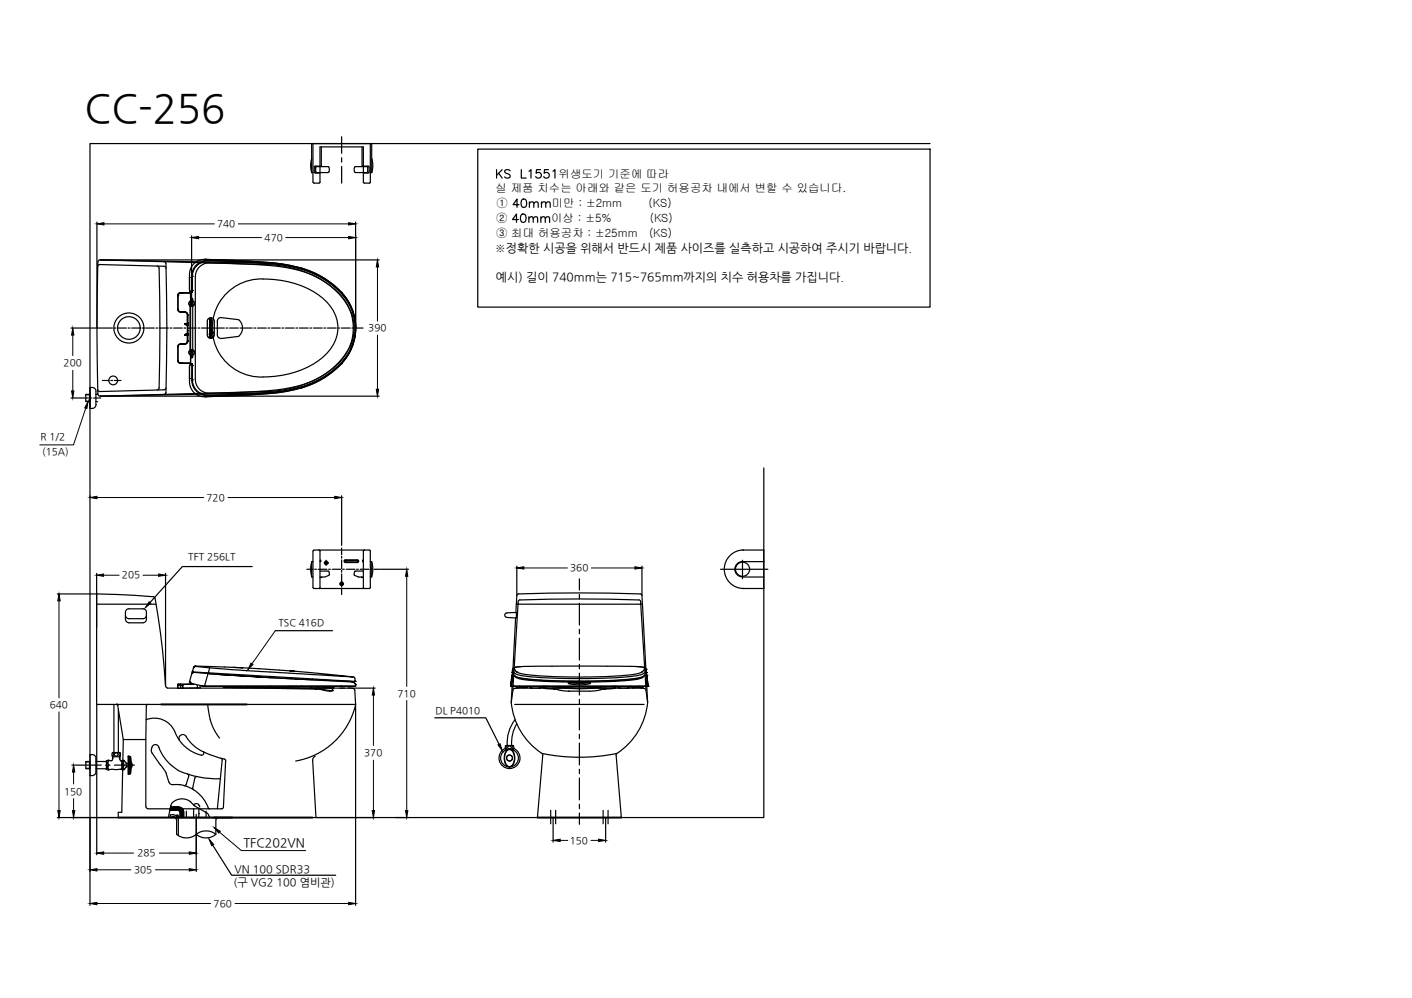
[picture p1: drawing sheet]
<svg xmlns="http://www.w3.org/2000/svg" width="297mm" height="210mm" viewBox="0 0 297 210" stroke-linecap="round" stroke-linejoin="round" font-family="sans-serif">
<!-- layer: 3 -->
<path d="M41.8 171.1h.1M41.8 169.5h.1M46.2 175l4.6 3.9h13.5" fill="none" stroke="#000" stroke-width=".21"/>
<path d="M24.6 148.1l.2 .2M33.9 148.2h18M24.9 172h40.9M113.1 172h17.6" fill="none" stroke="#000" stroke-width=".4"/>
<!-- layer: 3 -->
<g fill="none" stroke="#000" stroke-width=".25">
<path d="M100.5 31.4h95.2v33.2h-95.2zM20.6 55.1a506.1 506.1 0 0 0 0 27.8M20.6 55.1l.1-.3 .3-.1 34.2 .6a22.8 22.8 0 0 1 16.6 6.4 10.4 10.4 0 0 1-1 15.6 23.3 23.3 0 0 1-15.6 5.3l-34.2 .7-.3-.1-.1-.3M20.9 55.6l13.6 .4 .4 .2v.2M21 55.6l-.3 .1-.1 .3M33.1 55.9l.4 .5M33.5 56.4a465.3 465.3 0 0 1 0 25.1M34.6 55l.3 .4a431.1 431.1 0 0 1 0 27.3l-.3 .2M20.6 82l.1 .2 .3 .1M33.5 81.5l-.4 .5M34.9 81.5v.3l-.4 .2-13.6 .4M20.3 127.1h12.5"/>
<path d="M32.3 125.5l-7.9-.5-4-.1-.1 23.2M32.3 125.5l.3 .4a188.9 188.9 0 0 1 2.3 18.6l.4 .2M108.5 130l-.9 17.7M108.6 127.1l-.1 1.7M108.6 127l.1 .1M108.7 127.1h26.4M108.7 127.1h-.1M108.7 125.3l-.1 1.7M109 127.1l-1.1 17.8M109 127v.1M109.1 124.9a369.5 369.5 0 0 1 25.8 0l.1 .3M109.1 124.9l-.4 .3"/>
<path d="M134.4 126.2a353.8 353.8 0 0 0-25.2 0l-.2 .8M134.4 126.2l.4 .3M134.8 126.5v.5M134.8 127v.1M134.8 127.1l1.1 17.8M135.1 125.3v1.7M135.1 127.1h.1M135.2 127l-.1 .1M135.2 127.1l1 20.6-.3-2.5-.4-.4-25.4-.1-1.8 .1-.3 .2-.4 2.7M25.9 155.5l-.3 15.4h-.7v1.1M30.7 155.5v14.2M30.7 151.4a4.8 4.8 0 0 1 6.4 3.3 7.7 7.7 0 0 0 5.4 4.1l.4-.3-.1-.4"/>
<path d="M31.1 148.1l-.3 .4-.1 7h-4.8l-1.1-7.2M35.2 144.7l38.8 .1a.55 .55 0 0 1 .6 .4l.2 3-54.5-.1M37.7 155.7a.81 .81 0 0 1 .4-1.1 .81 .81 0 0 1 1.1 .3l.8 1.2 1 1 1.8 1M42.8 158.1l2.5 1 1.9 .5M43.7 148.1v.6a11.9 11.9 0 0 0 2.5 6.6M46.7 159.9l-1 10.2M66.3 159a.92 .92 0 0 0-.5 .9l.7 12.1M74.8 148.1a15.7 15.7 0 0 1-12.6 12M91.5 151h10.7l2.8 5.5M107.5 147.7a14.4 14.4 0 0 0 6.5 10.8M108.3 148.2h27.2M114 158.5l.2 .3"/>
<path d="M114 158.5a38.9 38.9 0 0 0 15.8 0M114.2 158.8l-1.1 13.2M129.6 158.8l1.1 13.2M129.8 158.5l-.2 .3M136.2 147.7a14.4 14.4 0 0 1-6.4 10.8M30.7 169.7l.2 .3 .2 .1M31.1 170.1h15.5M33.7 160.8l-1.7-2.4a1.09 1.09 0 0 1-.1-1.2 1.09 1.09 0 0 1 1.1-.5 1.51 1.51 0 0 1 .7 1.2l1 1.7 1.4 1.4M33.7 160.8l1.3 1.7M34.9 162.6l.6 1.9M35.6 164.5l.1 .2a2.05 2.05 0 0 0 1.8 .3h.4M36.2 161.1a11.9 11.9 0 0 0 6.5 2.5l3.7 .2"/>
<path d="M37.9 165a7.6 7.6 0 0 1 6 5.1h.1M39.2 170.6v1.2M40.7 170.1v1.9M41.8 170.1v1.9M43.4 170.6v1.2M44.7 177.7l4 6.4h21.9M47.5 160l-.5 9.8"/>
<circle cx="27.1" cy="69" r="2.38"/>
<circle cx="40.3" cy="74.1" r=".58"/>
<circle cx="40.3" cy="63.8" r=".58"/>
</g>
<g fill="none" stroke="#000" stroke-width=".25">
<path d="M71.9 28.8v3.5M71.9 33.2v.9M71.9 35v3.5M121.9 121.7v2.4M121.9 125v1M121.9 126.9v4.6M121.9 132.4v.9M121.9 134.2v4.6M121.9 139.7v1M121.9 141.6v4.6M121.9 147.1v.9M121.9 148.9v4.6"/>
<path d="M121.9 154.4v1M121.9 156.3v4.6M17.1 160.9h4.2M22.2 160.9h.9M24.1 160.9h4.2M121.9 161.8v.9M121.9 163.6v4.6M121.9 169.2v.9M121.9 171v2.4"/>
</g>
<!-- layer: 0 -->
<g fill="none" stroke="#000" stroke-width=".25">
<path d="M20.4 46.7v22.2M21 54.7l34.2 .9a22.3 22.3 0 0 1 16.1 6.2 9.8 9.8 0 0 1 3 9.2 13 13 0 0 1-4.1 6.3 23 23 0 0 1-15 5.1l-34.2 .9M21.2 54.7h58.6M39.9 58.4h.1M40.3 49.6v14.1M40.5 58.1a3.3 3.3 0 0 1 3.3-3.2 107.9 107.9 0 0 1 17.4 1.2 17.8 17.8 0 0 1 12.1 7.6 10.9 10.9 0 0 1-3.4 14.4 21.7 21.7 0 0 1-11.8 4.3 152.4 152.4 0 0 1-15.1 .6 3.3 3.3 0 0 1-2.5-3.1M40.5 58.1v3zM40.5 58.1h.1M41.8 56.3a3.1 3.1 0 0 1 2.3-1l10.5 .4a40.1 40.1 0 0 1 10.5 1.9 14.9 14.9 0 0 1 8.5 7.7 10.5 10.5 0 0 1-3.7 12.3 23.8 23.8 0 0 1-13.9 4.6l-11.9 .5a2.93 2.93 0 0 1-3-2.9v-21.6l.2-1.1zM42.1 55.3l-.9 .7M43 54.6a3.3 3.3 0 0 0-3.1 3.8M43 54.6h.3h-.3"/>
<path d="M43 54.6h.1M43.3 54.6l13.6 .6M43.3 54.6h.1M56.9 55.2h.1M56.9 55.2a33.5 33.5 0 0 1 6.5 1.2M63.4 56.4h.1M63.4 56.4a18.7 18.7 0 0 1 8.4 5.1M74.8 46.7v22.2M14.9 69h7M37.4 75.8h.1M37.4 75.8l.3 .5 .3 .1M37.4 72.9h.1"/>
<path d="M37.4 65.1l.2 .4 .4 .2M37.4 65.1h.1M37.4 62.2h.1M37.4 62.2v2.9M37.4 72.9v2.9M37.4 75.8l.1 .3 .5 .3M37.4 65v.1M37.4 75.8a.58 .58 0 0 0 .6 .6M37.4 65.1l.1 .3 .5 .2M37.5 75.8l.1 .4 .4 .1M37.5 65l.1 .4 .4 .2M37.5 62.2v2.9"/>
<path d="M37.5 72.9v2.9M38 76.4h.1M38 76.3v.1M38 72.3l-.4 .2-.2 .4M38 72.3h.8h-.8M38 72.3h.1M38 72.3v.1M38 65.7h.8h-.8M38 65.6h.8a.69 .69 0 0 1 .7 .6M38 65.6v.1M38 65.7h.1M38 61.6l-.5 .2-.1 .4"/>
<path d="M38 61.6h.1M38 61.6v.1M38 76.4h2.1M38 76.3h2.1M38 72.4h.8M38 61.6h2.1M38 61.7h2.1M38 61.6a.58 .58 0 0 0-.6 .5M38 72.4l-.3 .1-.2 .4M38 61.7h-.3l-.2 .5M38 72.3l-.5 .3-.1 .3M38.2 76.4h.2"/>
<path d="M38.3 76.4h.1M38.4 61.6h-.1M38.4 76.4h.1M38.4 61.6h.1M38.4 61.6h-.2M38.8 72.3h.1M38.8 65.7a.58 .58 0 0 1 .6 .5M38.8 65.7h.1M38.8 65.6v.1M38.9 65.7l.5 .3M39 68.2h.1M39 70.5h.1"/>
<path d="M39 70.4h.1M39 68.1h.1M39 68.2l.3 .2M39 68.2l.5 .2M39 70.5h.3h-.3M39 68v.2M39 68h.3M39 68v.1M39.3 70.2h.1M39.3 68.4h.1M39.3 68h.1M39.3 70.2l-.3 .2"/>
<path d="M39.3 65.9l.1 .3M39.3 70.5h.1M39.3 68.1h-.3h.3M39.3 68.1h.1M39.3 68l.1 .1M39.4 70.5h-.1M39.4 70.5h.1M39.4 70.4h.1M39.4 68.2h.1M39.4 68.1h.1M39.4 68h.1M39.4 68v.1"/>
<path d="M39.4 68.1v.1M39.4 70.4v.1M39.4 70.5h-.4M39.4 70.2h-.1M39.4 70.2h.1M39.4 68.4h.1M39.4 69.8v1.9v-1.5M39.4 71.8h.1M39.4 71.8v.2M39.4 71.7l-.1 .5-.5 .1M39.4 71.7h.1M39.4 70.1h.1"/>
<path d="M39.4 69.5h.1M39.4 69.5v.6M39.4 66.2v2.1M39.4 68.6v.8M39.4 68.5h.1M39.4 68.4v.1M39.4 67.9h.1M39.4 66.2h.1M39.4 67.8v2.4M39.4 70.4v1.4M39.4 71.7l-.1 .4M39.4 71.7l-.1 .4-.4 .2"/>
<path d="M39.4 70.2l-.4 .2M39.5 70.3h-.1M39.5 70.2l-.5 .2M39.5 70.4h-.1M39.5 71.7a.56 .56 0 0 1-.7 .6M39.5 66.2v5.5M39.9 77.3v2.8a3.3 3.3 0 0 0 1.5 2.9M39.9 79.6h.1M39.9 77.3h.1M39.9 60.7v-2.3v2.3M39.9 60.7h.1M40 64.2v9.6"/>
<path d="M40 64.1l.1-.1v.2zM40.1 61.3l.1 .2M40.1 73.8v-9.6v9.6M40.1 76.4v.1M40.1 75h.1M40.1 75l.2 .2M40.1 73.8v.1M40.1 73.8l.1 .1zM40.1 73.8h.1M40.1 64.2h.4M40.1 64.2h.1M40.1 61.6v-.1v1.2"/>
<path d="M40.1 61.6v1.1M40.1 74.1v.9M40.1 63v.9M40.1 63h.1M40.1 76.5h.3l.1 .4M40.1 62.7l.3 .1 .1 .3v11.8l-.1 .3-.3 .1v1.1M40.1 75.3v1.2M40.1 63h.3M40.1 61.5h.3M40.1 73.9h.1M40.2 64.1h.1M40.2 73.9h.3h-.4"/>
<path d="M40.2 73.9h.1M40.2 64.1h.3l-.4 .1M40.2 76.5h.1M40.2 76.5l-.2 .2-.1 .6M40.2 76.5l.2 .1zM40.2 76.5l-.1 .2M40.2 61.5h.2M40.2 73.9h.3M40.2 74l-.1 .1h.3v.9M40.2 74l-.1 .1M40.2 64h.2M40.3 64.1h.2"/>
<path d="M40.3 62.8l-.2 .2M40.3 75.2h.1M40.3 62.8h-.1h.3M40.3 75.2h.2M40.4 61.3l-.1-3.2a3.3 3.3 0 0 1 3.9-3.3l5.9 .2a62 62 0 0 1 13.3 1.5 17.1 17.1 0 0 1 10.1 7.4 10.9 10.9 0 0 1-3.3 14 23.9 23.9 0 0 1-14.2 4.8l-9.9 .4a7.4 7.4 0 0 1-4.1-.3 3.2 3.2 0 0 1-1.7-2.9l.1-3.2M40.4 76.5l.1 .4M40.4 76.7h.1M40.4 76.7h-.4l-.1 .6M40.4 75h-.3l.2 .2M40.4 75h.1M40.4 63v.9h-.3l.1 .1-.1-.1M40.4 63h.1"/>
<path d="M40.4 61.3h-.4l-.1-.6v.5l.3 .3M40.4 61.3h.1M40.4 75l.1 .1M40.4 61.3v.1M40.4 61.4l-.2 .1M40.4 73.9l-.2 .1M40.4 76.6v.1M40.5 73.9l-.1 .2h.1M40.5 73.9h.1M40.5 64h.1M40.5 76.9v3M40.5 79.9h.1"/>
<path d="M40.5 76.9h.1M40.5 61.1h.1M40.5 61.1l-.1 .4zM40.5 79.9v.1M40.5 75.2h-.2M40.5 62.8h-.2M40.5 62.8l-.1 .2M40.5 62.8h.1M40.5 75.1h.1M40.5 73.8h-.4M40.5 63.9h-.1l.1 .1M45.7 70.4l.3 .6 .5 .2"/>
<path d="M48 61.4a10.9 10.9 0 0 1 9-2.7 16.8 16.8 0 0 1 12.7 6 7.5 7.5 0 0 1-1.7 10.3 19.8 19.8 0 0 1-15.7 4 10.3 10.3 0 0 1-4.3-17.6zM50.2 67.2l-3.7-.4-.5 .2-.3 .5v3M50.2 70.8l-3.7 .4M50.2 67.2a2.3 2.3 0 0 1 0 3.5M71.8 76.5h.1M71.8 61.5h.1M71.8 61.5a10.9 10.9 0 0 1 0 15M71.8 76.5a18.7 18.7 0 0 1-8.4 5.1M14.9 83.7h2.1M18.9 81.5v4.4M21.2 83.3h58.6M41.3 83h.1"/>
<path d="M41.4 83l.9 .4h.7M42 82.6l.2 .1M43 83.4h.1M43 83.4h.3M43.3 83.4h.1M55.2 82.4h.1M63.4 81.6a41.5 41.5 0 0 1-11 1.5l-9.1 .3M63.4 81.6h.1M18.9 104.3v.2M71.9 104.3v10.4M80.1 119.7h5.8M108.7 119.1v6.1"/>
<path d="M135.1 119.1v6.1M12.1 124.9h8.2M20.3 120.6v11.3M34.8 120.6v23.6M57.9 132.6h12.1M20.3 148.2v31.6M37.4 144.1v.7v-.7M37.4 143.9h.1M37.4 143.9h3.4M37.4 144.1h.1M37.4 144l.8 .1M37.4 144h.1"/>
<path d="M37.4 144v.1M38 144l-.6 .1M38 144h.1M38 143.9v.1M38 144.8h.4M38 144.1v.7M38 144.8h-.6M38.1 144h.1M38.1 144h-.1h.2M38.2 144h.1M38.2 144.1l.2 .1M38.2 144l.2 .2"/>
<path d="M38.4 144.2h.1M38.4 144.2v.6M38.4 144.5h.1M38.4 144.8h.1M39.5 143.9h.1M39.9 143.4l.8 .4 2.3 .5M39.9 143.4h.1M40 143.9h.1M40.1 143.8h.1M40.1 143.8l-.1 .1M40.1 143.7v.1M40.1 143.9h.1"/>
<path d="M40.4 141.7l.3-.3 6.7 .5M40.4 141.7l-.5 1.7M40.4 141.6h.1M40.4 143.8l-.3 .1M40.5 141.2l3.3 .3M40.5 141.2l-.1 .5M40.5 141.2h.1M40.5 141v.2M40.6 143.9h-3.2M40.7 140.4h.1M40.7 140.4l-.2 .8M40.7 140.3v.1"/>
<path d="M40.8 140.3l-.1 .1M41.1 140.1h.1M41.1 140.1l3 .4M41.1 140.1l10 .4-2-.1h.1M41.1 140.1l-.4 .3M41.1 140.1l-.4 .2M41.5 144.7l-3.1 .1M41.5 144.1v.6M42.5 144.3h.5M42.8 144.3l-.7-.1v.5h-.6M43 144.3h.1M43 144.3h.3h-.3"/>
<path d="M43.8 141.5l30.8 1.8M43.8 141.5h.1M44.1 140.5l8.5 .6 21.7 1.3-13.4-1.3 1.1 .1M44.1 140.5l-.3 1M46.3 141.9l10.5 .6-9.4-.6M46.3 141.9l-2.6-.2-.7 2.6M46.3 141.9h1.1M46.5 159.5l.2 .4M46.9 144.3v.2M46.9 144.5h2.5l.1 .1M46.9 144.5l.2 .1M47.1 144.6h2.3"/>
<path d="M47.1 144.6h.1M47.2 144.6h.1M47.2 159.6l.3 .4M47.4 141.9h.1M49.4 144.6h.1M49.5 144.6l17 .3M49.5 144.6h.1M50.6 144.3l.4 .3M50.7 144.4l-1.3 .1h1.4M51 144.6h.7M51.1 140.5l9.8 .6M51.8 144.6h.1"/>
<path d="M52 144.6l14.9 .2 3 .4M52.1 144.4l17.1 .3 .8 .2M52.1 144.3l-.3 .3M60.6 144.3l4.7 .2M62.1 142.8l-5.3-.3 6 .3M62.8 142.8h-.7l11.7 .5M62.8 142.8l11.4 .6M64.6 142.7l.2 .2M65.3 144.3l.1 .3 .3 .1M65.6 144.7h.1M65.7 144.7h1.1M65.7 142.8l-.1 .2"/>
<path d="M66.4 144.9h.1M66.6 144.9h-.2l2.7 .4 .7 .1 .1-.2M66.8 144.7h.1M67.1 144.5l2 .1 1-.1-.1 .4M67.1 144.3l-.3 .4M69.9 145.2h.1M70 144.9h.1M70 144.9l-.1 .3M70.1 144.5h.1M70.2 144.3l-.1 .2zM71.8 144.3h.1M73.3 144.7h5.6"/>
<path d="M73.8 143.3l.4 .1M73.8 143.3h.1M73.9 143.3l.4 .2M73.9 143.3h.1M73.9 143.4h.1M74.2 143.4l.1 .1M74.3 143.5l.3 .2M74.3 143.5h.1M74.3 142.4l.4 .3M74.6 143.3h.1M74.6 143.7l.2 .3M74.6 143.7h.1"/>
<path d="M74.7 142.7l-.1 .6M74.8 144h.1M74.8 144v.3h-31.8M74.8 148.3v42.1M74.8 144.3h-31.5M107.4 144.3l.3-2.3-.3 2.3M107.4 144.3h.1M107.4 144.3l.1 .1M107.4 144.3h28.9M107.5 144.3h.1M107.5 144.3v.1M107.5 144.4h.1"/>
<path d="M107.5 144.4h28.8M107.8 141.4a2.13 2.13 0 0 0 2.1 1.3l5.5 .4 7.7 .1 6.6-.1 4.4-.5a1.96 1.96 0 0 0 1.9-1.2M107.8 141.5h.1M107.8 141.5l.7 .8 1.7 .5 5.3 .4 6.4 .1M107.8 140.8l.4 .7a2.27 2.27 0 0 0 1.7 .6l3.8 .4 6.3 .2h6.9l4.7-.3a7.5 7.5 0 0 0 4-.9l.3-.7 .1 .6M107.8 140.8h.1M107.8 140.8v.6M107.9 141.7l-.2 .3 .2-.2M107.9 141.7h.1M108.4 151.4a7.9 7.9 0 0 0-1.7 5.4M108.4 142.3a4.2 4.2 0 0 0 2.9 .8l8.3 .4M108.5 144.4l.1 .1"/>
<path d="M108.6 144.5l.1 .1M108.7 144.5l.1 .1M108.7 152.2l-.6 1.3-.3 1.3-.2 2M108.7 141.3h.1M108.8 144.6h.1M108.9 144.6h.1M109.6 140.2l-1.3 .1-.4 .2-.1 .3M110.7 144.6h.1M110.8 144.6h-1.9M111.1 140.2h22.8l1.7 .2-.1 .5-.4 .4a4 4 0 0 1-2.5 .6l-5.5 .4-4.7 .1-5.8-.1-4.5-.3a8.3 8.3 0 0 1-3.4-.7M111.1 140.2l-2.9 .2 .1 .4 .4 .5M111.1 140.2h.1"/>
<path d="M111.1 144.4l-.3 .2M111.4 144.4l.3 .3M111.5 144.6h.1M111.7 144.7h1.8M111.7 144.7h.1M113.5 144.7h.1M113.7 144.6l-.2 .1M113.7 144.6h.1M113.9 144.4l-.2 .2M114.2 144.4v.1M114.2 144.5l1.5 .3 5.6 .1 6.7-.1 1.5-.3M114.2 144.5h.1"/>
<path d="M114.2 144.5v.1M114.2 144.6l.3 .2 2.1 .1M114.2 144.6h.1M114.7 144.4l1.7 .1M116.4 144.5h.1M116.6 144.9h.1M116.6 144.9l3.1 .5M119.6 145.4h.2M119.6 143.5v.3h.3M119.6 143.5l.4 .1M119.9 143.8l1.6 .2 2.4-.2M120 143.6h3.8l-1.6 .1z"/>
<path d="M120 143.6l-.1 .2M120 143.6h.1M121.9 143.3l2.2 .2M121.9 143.3l-2.3 .2M127.2 144.9l-2.4 .4-5.1 .1M127.2 144.9h.1M129.1 144.4l-3.2 .2-3.5-.1-4.6 .1-1.4-.1M129.5 144.5l-.2 .3-2.1 .1M129.6 144.4l-.1 .1M129.9 144.4l.3 .3M130.1 144.6h.1M130.3 144.7h.1"/>
<path d="M130.3 144.7h1.7M132 144.7h.1M132.3 144.6h.1M132.3 144.6l-.2 .1M132.4 144.4l-.1 .2M132.7 144.4l.3 .2M132.7 144.4h.1M133 144.6h.1M133 144.6h1.9M133.8 140.2l1.6 .1 .4 .2 .1 .3M134.9 144.6h.1M135 144.6h-.1"/>
<path d="M135.1 144.5l-.1 .1M135.1 144.5h.1M135.3 144.4l-.2 .1M135.4 142.3a4.3 4.3 0 0 1-2.9 .8l-8.4 .4M135.9 141.8l.2 .2M135.9 141.7l.2 .3M135.9 140.8h.1M135.9 140.8l.1 .6M136 141.5l-.7 .8-1.7 .5-4.9 .4-6.8 .1M136 141.5h.1M136 141.4v.1M136.1 142h.1"/>
<path d="M136.3 144.4h.1M136.3 144.3l-.2-2.3 .2 2.3M136.3 144.3h.1M136.3 144.3v.1M12.1 172h12.7M15.1 160.9h1.9M18.9 172.1v18.3M35.7 170.4h1.9M35.8 170.3h2.7M35.8 170.2h2.7M35.8 170.2h2.6M35.8 170.1h2.6"/>
<path d="M35.8 170h2.5M35.8 169.9h2.4M35.8 169.9h2.3M35.9 169.7h1.8M36.2 172v-.3l.4 .1 .5 .6 .1 3.1a3.4 3.4 0 0 0 4.5-.3 3.3 3.3 0 0 1 3.7 .3 3.2 3.2 0 0 1-4.1 0M37.2 171.8h.1M37.2 171.6l.2 .3M37.2 171.5v.1M37.4 171.5l.1 .4M37.4 171.5h-.2M37.5 171.9h-.1M37.6 169.8a1.03 1.03 0 0 1 1 1h-.7l-.3-.2"/>
<path d="M37.7 170.4h.9M37.8 170.5h.8M37.9 170.6h.7M37.9 170.7h.7M37.9 170.9h.7M37.9 171h.7M37.9 171.1h.7M37.9 171.2h.7M37.9 171.3h.7M37.9 171.4h.7M37.9 171.5h.7M37.9 171.6h.7"/>
<path d="M37.9 171.7h.7M37.9 171.8h.7M37.9 171.9h.7M38 169.8h-2.1l-.2 .7M38.6 170.4h-2.9l-.3 1.6M39.5 162.8l.2 .5M39.7 163.3l-.5 1.7-.5 .2M40.1 168.7l.8 .8 2.7 1.5 .3 .4M40.1 168.7a2.74 2.74 0 0 0-4.2 .7v.3M40.7 169.3a.73 .73 0 0 1 .8-.3 .73 .73 0 0 1 .5 .7M41.3 171.3v12M41.4 163.3l-.2 .1-.2 .2-.5 2.1 .2 .4"/>
<path d="M43.8 171.4l.4 .6h-6.3v-1.3h.7v1.3M45.4 175.5v-3l.3-.5h-9.9v-.6l1.1 .1 .6 .7v3.6M47 169.8l-.4 .3M66.6 172h12.3M83.2 172h2.7M115.9 170.4v2.9M116.4 172.1v5M116.9 170.4v2.9M126.9 170.4v2.9M127.4 172.1v5M127.9 170.4v2.9"/>
<circle cx="27.1" cy="69" r="3.2"/>
<circle cx="23.8" cy="80" r=".92"/>
<circle cx="124" cy="143.6" r=".19"/>
</g>
<!-- layer: FAUCET -->
<path d="M53.1 119.2h-14.7l-6.8 7.5M26.4 129.4a.73 .73 0 0 0 .7 .7h3a.73 .73 0 0 0 .7-.7M26.4 130.2a.73 .73 0 0 0 .7 .8M27.1 131h3M27.1 128.1h3M27.1 128a.73 .73 0 0 0-.7 .8v1.5M30.1 128a.73 .73 0 0 1 .7 .8v1.5M30.8 130.2a.73 .73 0 0 1-.7 .8M106.2 129.1l.5-.2 1.9-.1v1.2l-1.9-.1a.48 .48 0 0 1-.5-.8z" fill="none" stroke="#000" stroke-width=".25"/>
<!-- layer: CENTER -->
<g fill="none" stroke="#000" stroke-width=".25">
<path d="M22 69h1.7M24 69h.4M24.8 69h1.8M27 69h.3M27.7 69h1.8M29.9 69h.4M30.6 69h1.9M32.8 69h.4M33.6 69h1.8M35.8 69h.4M36.5 69h1.9M38.7 69h.4"/>
<path d="M39.5 69h1.8M41.7 69h.3M42.4 69h1.8M44.6 69h.4M45.3 69h1.9M47.5 69h.4M48.3 69h1.8M50.5 69h.4M51.2 69h1.9M53.4 69h.4M54.2 69h1.8M56.4 69h.4"/>
<path d="M57.1 69h1.9M59.3 69h.4M60.1 69h1.8M62.3 69h.3M63 69h1.8M65.2 69h.4M65.9 69h1.9M68.1 69h.4M68.9 69h1.8M71.1 69h.4M71.8 69h1.9M74 69h.4"/>
<path d="M74.8 69h1.6M17.1 83.7h1.5M19 83.7h.3M19.7 83.7h1.5M21.6 80h1.4M23.3 80h.4M24.1 80h1.3M64.6 119.7h1.2M66.2 119.7h.4M66.9 119.7h1.9M68.2 118.4h.8M68.6 117.8v1.1"/>
<path d="M69.1 119.7h.4M69.9 119.7h1.8M71.9 115.3v1.4M71.9 117v.4M71.9 117.8v1.8M71.9 120v.3M72.1 119.7h.3M72.8 119.7h1.9M75 119.7h.4M75.8 119.7h1.8M78 119.7h.3M78.7 119.7h1.3"/>
<path d="M71.5 122.8h.8M71.9 120.7v2.6M71.9 123.6v1.4"/>
</g>
<!-- layer: 0 -->
<g fill="none" stroke="#000" stroke-width=".21">
<path d="M21.9 47.1h23.2M41.8 50h13.2M50.1 47.1h23.2M60.1 50h13.2M79.4 56.1v11.4M15.3 70.5v4.3M15.3 77.9v4.3M79.4 70.5v11.4M18 85.8l-2.5 7.8h-7.1M20.4 104.6h22.4M48 104.6h22.4M110.2 119.5h9.2"/>
<path d="M124.4 119.5h9.2M12.4 126.4v20.4M21.8 121h3.3M30.1 121h3.2M57.9 132.6l-4.9 7M85.6 121.2v23.2M12.4 149.7v20.8M78.6 146.2v10.6M78.6 159.9v10.6M85.6 147.3v23.2M15.5 162.4v2.5M15.5 168v2.5"/>
<path d="M21.8 179.4h6.3M33.5 179.4h6.3M117.8 176.8h1.7M124.3 176.8h1.6M20.4 182.9h7.1M20.4 190h23.9M32.7 182.9h7.1M49.5 190h23.8"/>
</g>
<g fill="#000" stroke="#000" stroke-width=".21">
<path d="M20.4 47.1l1.5-.3v.5zM40.3 50l1.5-.3v.5zM73.3 46.8l1.5 .3-1.5 .2zM73.3 49.7l1.5 .3-1.5 .2zM79.4 54.7l.3 1.4h-.6zM15.3 69l.2 1.5h-.4zM15.1 82.2h.4l-.2 1.5zM18.5 84.5l-.2 1.4-.5-.1zM79.1 81.9h.6l-.3 1.4zM18.9 104.6l1.5-.2v.5zM70.4 104.4l1.5 .2-1.5 .3zM108.7 119.5l1.5-.3v.5z"/>
<path d="M133.6 119.2l1.5 .3-1.5 .2zM12.4 124.9l.3 1.5h-.5zM20.3 121l1.5-.3v.5zM33.3 120.7l1.5 .3-1.5 .2zM52.8 139.5l.4 .3-1 1zM85.6 119.7l.2 1.5h-.5zM78.6 144.7l.2 1.5h-.5zM12.2 170.5h.5l-.3 1.5zM15.5 160.9l.2 1.5h-.5zM15.2 170.5h.5l-.2 1.5zM20.3 179.4l1.5-.2v.5zM39.8 179.2l1.5 .2-1.5 .3z"/>
<path d="M78.3 170.5h.5l-.2 1.5zM85.3 170.5h.5l-.2 1.5zM116.4 176.8l1.4-.3v.5zM125.9 176.5l1.5 .3-1.5 .2zM18.9 182.9l1.5-.2v.5zM18.9 190l1.5-.2v.5zM39.8 182.7l1.5 .2-1.5 .3zM73.3 189.8l1.5 .2-1.5 .3z"/>
</g>
<!-- layer: 6 -->
<g fill="none" stroke="#000" stroke-width=".25">
<path d="M195.7 30.2h-176.8v141.8h141.8v-73.6M18 83v1.4l.9 .1M18 84.4l.9 .1M18.8 82.9v1.6M18.9 82.9l-.9 .1M18.9 83v1.4M19.4 81.5h-.5v4.4h.5M19.4 81.5a.81 .81 0 0 1 .8 .8v2.8a.78 .78 0 0 1-.8 .8M20.2 82.9h.3M20.2 84.5h.3M19.4 158.7h-.5v4.4h.5M19.4 158.7a.78 .78 0 0 1 .8 .8v2.8a.81 .81 0 0 1-.8 .8"/>
<path d="M22.8 159.9l-.1 .5-.2-.4M23.6 158.4l.3 .3-.3 .3M23.7 159.2h1.5l.1 .7 .2 .1M23.7 159.2l-.1 .6-.3 .2M23.7 158.3h.3M23.7 158.3l-.2 .4 .2 .4M23.8 159.2l-.1 .2M23.8 159.4l-.1 .2M24 148.2v10.1h1.2M24.9 149.3v9M25.1 159.2l.1 .2M25.1 159.4l.1 .2"/>
<path d="M25.2 158.3l.2 .4-.2 .4M25.3 158.4l-.3 .3 .3 .3M25.7 159.9l.2 .4 .2-.4M27.1 159.1l-.1-.1v3.8h.1M27.1 159l.2 .1M27.1 159.1v3.7M27.1 159.1h.2M27.1 159.5h.2M27.1 159.4h.2M27.1 159.3h.2M27.1 159.2h.2M27.1 159.9h.2"/>
<path d="M27.1 159.8h.2M27.1 160h.2M27.1 159.7h.2M27.1 159.6h.2M27.3 159.1h.1M27.3 159.1v3.7M27.4 159.1l-.1 3.7M27.4 159.1h.1M27.5 159.2v3.5M27.5 159.2l.1 1.8-.1 1.7M106.3 157.4a2.21 2.21 0 0 0-.9 3.4 2.21 2.21 0 0 0 3.5 0 2.21 2.21 0 0 0-.8-3.4M106.4 156.9l.2 .3-.3 .3"/>
<path d="M106.4 157.7l-.1-.5 .1-.4h1.6l.1 .4-.1 .5M106.4 157.7h.1M106.5 157.7h.1M106.6 157.9a.83 .83 0 0 1 .9-.2 .83 .83 0 0 1 .5 .7 2.08 2.08 0 0 1-.8 2.9 2.01 2.01 0 0 1-.9-2.9zM107.2 157.6a1.92 1.92 0 0 0-1.1 2.4 1.36 1.36 0 0 0 1.1 1.3M107.2 157.6a1.92 1.92 0 0 1 1 2.4 1.36 1.36 0 0 1-1 1.3M107.2 157.6a1.87 1.87 0 0 0-1.9 1.8 1.87 1.87 0 0 0 1.9 1.9M107.2 157.6a1.87 1.87 0 0 1 1.9 1.8 1.87 1.87 0 0 1-1.9 1.9M107.8 157.7h.2M107.9 157.7h.1M108 157.7h.1M108 156.9l-.3 .3 .3 .3"/>
<path d="M18 161.6l.9 .1M18.1 160.2v1.4M18.8 160.2v1.5M18.9 160.2h-.9M20.2 161.7h2.2M20.2 160.2h2.2M22.4 161.7h.1M22.4 161.8l.3 .1 2.7-.1M22.5 161.9l.2-.5 .1 .5M22.6 160.6a.35 .35 0 0 1 .2 .3 .35 .35 0 0 1-.2 .4zM23.4 160l-.5-.1a.37 .37 0 0 0-.5 .3v1.6v-.1M25.4 160l.1 .1"/>
<path d="M25.5 161.7l-.1 .1M25.5 161.7v.1M25.5 161.7h.1M25.6 160v.1M25.8 160.6a.35 .35 0 0 1 .3 .3 .35 .35 0 0 1-.3 .4zM26.1 161.9l-.2-.4-.2 .4M26.2 160.1l.4 .5M26.2 161.7l-.3 .2-.6-.1M26.2 160.1l-.3-.2-.3 .1v1.9M26.6 160.6v.7h.4M26.6 161.3l-.4 .4M26.6 160.6h.4"/>
<path d="M27.1 161.6h.2M27.1 160.2h.2M27.1 160.1h.2M27.1 162.7h.2M27.1 162.5h.2M27.1 162.6h.2M27.1 162.2h.2M27.1 162.3h.2M27.1 161.9h.2M27.1 162h.2M27.1 162.1h.2M27.1 162.4h.2"/>
<path d="M27.1 161.8h.2M27.1 161.4h.2M27.1 161.5h.2M27.1 161.7h.2M27.1 161h.2M27.1 161.1h.2M27.1 161.2h.2M27.1 161.3h.2M27.1 160.9h.2M27.1 160.6h.2M27.1 160.8h.2M27.1 160.7h.2"/>
<path d="M27.1 160.5h.2M27.1 160.4h.2M27.1 160.3h.2M27.1 162.8h.2M27.1 162.7v.1M27.5 162.7h-.4M27.6 160.3l.2 .6-.2 .6"/>
<circle cx="24.4" cy="158.7" r=".36"/>
<circle cx="107.2" cy="159.4" r=".62"/>
<circle cx="107.2" cy="157.2" r=".36"/>
</g>
<!-- layer: 4 -->
<g fill="none" stroke="#000" stroke-width=".25">
<path d="M65.6 33.4l-.3 1.4 .3 1.5M65.8 30.2l.1 8.3h1.2l.2-.2v-7.4h9.1v7.4l.3 .2M65.8 36.3h-.2v-6.1h12.6v6.1h-.3M66.3 36.4h1M66.4 34.9l-.3 .3v1l.3 .2M67.6 30.9v4h-1.3M69 35h-2.4l-.2 .3v.8l.2 .2h2.4M69 35a.81 .81 0 0 1 0 1.3M76.2 30.9v4h1.2l.2 .3v1.1l-1.2 .1M77.1 35h-2.3a.81 .81 0 0 0 0 1.3h2.3M77.1 35l.3 .3v.8l-.3 .2M77.9 30.2v8.1"/>
<path d="M77.9 38.3l-.2 .2h-1M78.2 33.4l.2 1.4-.2 1.5M65.6 118.3l-.3 1.4 .3 1.5M65.8 118.1h-.2v3.3h.2M67.1 115.7l.2 .2v7.7l-.2 .2M67.3 117.8h.2v.3h-.2M72.7 117.9h2.5M72.7 118.2h2.5M72.7 117.7h2.5M72.7 118.3h2.5M72.7 117.9l-.2 .1 .2 .2M72.7 117.7l-.3 .3 .3 .3"/>
<path d="M75.2 117.9l.1 .1-.1 .2M75.2 117.7l.3 .3-.3 .3M76.4 117.8h-.1v.3h.1M76.7 115.7l-.3 .2v7.7l.3 .2M77.9 118.1h.3v3.3h-.3M77.9 115.9v7.7M77.9 115.9l-.2-.2h-11.6l-.3 .2 .1 7.8 11.8 .1 .2-.2M78.2 118.3l.2 1.4-.2 1.5M156.2 115.7h4.5v8.1h-4.5M156.4 115.7a4.1 4.1 0 0 0-4 4 4.1 4.1 0 0 0 4 4.1M160.7 118.1h-4.5a1.62 1.62 0 0 0-1.6 1.6 1.62 1.62 0 0 0 1.6 1.6M67.3 120.1h1.7"/>
<path d="M67.7 121.4l-.4 .1M69 120.1l.2 .1 .1 .7a1.82 1.82 0 0 1-2 .5M74.6 121l.8 .4h1M74.8 120.1h1.6M74.8 120.1l-.3 .4 .1 .5M76.1 121.4l.3 .1M156.2 121.4h4.5"/>
<circle cx="68.6" cy="118.4" r=".37"/>
<circle cx="68.6" cy="118.4" r=".18"/>
<circle cx="156.2" cy="119.7" r="1.49"/>
<circle cx="71.9" cy="122.8" r=".37"/>
<circle cx="71.9" cy="122.8" r=".18"/>
</g>
<!-- layer: 1 -->
<path d="M151.6 119.7h9.9M156.2 117.8v3.9" fill="none" stroke="#000" stroke-width=".25"/>
<!-- layer: 3 -->
<path d="M104.8 156.7l.4-.3 .4 1.5zM44 176.5l.9 1.1-.4 .3zM45 174.1l1.3 .7-.3 .4z" fill="#000" stroke="#000" stroke-width=".21"/>
<!-- layer: FAUCET -->
<path d="M31.4 126.6l.3 .3-1.1 .9z" fill="#000" stroke="#000" stroke-width=".21"/>
<!-- layer: THIN -->
<g fill="none" stroke="#000" stroke-width=".25">
<path d="M43.6 67.4v.2M43.6 67.7v.1M43.6 67.9v.4M43.6 68.4v.1M43.6 68.5v.1M43.6 68.7v.1M43.6 68.9v.4M43.6 69.4v.1M43.6 69.5v.1M43.6 69.7v.4M43.6 70.2v.1M43.6 70.4v.2"/>
<path d="M43.6 70.6l.1 .1M43.7 67.3l-.1 .1M43.7 70.8l.1 .1M43.8 67.1l-.1 .1M43.8 70.9l.1 .1M43.9 67l-.1 .1M43.9 71l.1 .1M44 66.9l-.1 .1M44.1 71.1l.2 .1M44.1 69.4l.3-.1v.2zM44.1 70.6l.3 .1-.3 .1a.51 .51 0 0 0 .8-.2 .65 .65 0 0 1-.9 .4l.1-.2h.1zM44.1 70.1l.1 .1 .2-.1-.3 .1v.2h.4l-.1 .2-.3-.1v.1l.2-.1-.3-.1 .1-.2h.1z"/>
<path d="M44.1 69.5h.3l-.1 .1 .1 .2h-.3l.1-.1zM44.1 70h.4a.2 .2 0 0 1 .1-.3 .2 .2 0 0 1 .2 .1 .2 .2 0 0 1-.1 .3l-.1-.4-.2 .4zM44.1 68.9h.3zM44.1 67l.4 .1h-.4zM44.1 67.1h.4l-.1 .1zM44.1 67.8h.1M44.1 67.6h.3l.1 .2-.4-.1v.1zM44.1 67.9h.4l-.3 .1-.1 .1zM44.1 68.3a.23 .23 0 0 1 .3 0 .23 .23 0 0 1 0 .3h-.3l.3-.1h-.3l.3-.1zM44.1 68.8l.3 .1zM44.1 67.3h.3l.1 .1zM44.1 67.5l.4-.1-.1 .2z"/>
<path d="M44.1 69.3l.3-.1zM44.1 69.1l.3 .1zM44.1 66.9h.1M44.2 66.8h.1M44.4 71.2h.1M44.4 66.8h.1M44.4 67.4h.1M44.5 66.9h.1M44.6 69.7h.1M44.6 71.1h-.1M44.7 69.9h.1M44.7 66.9l.1 .1"/>
<path d="M44.7 70.1h.1M44.8 71l-.1 .1M44.8 67l.1 .1M44.9 70.9l-.1 .1M44.9 67.1l.1 .1M45 70.8l-.1 .1M45 67.3v.1M45 70.6v.1M45.1 67.4v.2M45.1 67.7v.1M45.1 67.9v.4M45.1 68.4v.1"/>
<path d="M45.1 68.5v.1M45.1 68.7v.1M45.1 68.9v.4M45.1 69.4v.1M45.1 69.5v.1M45.1 69.7v.4M45.1 70.2v.1M45.1 70.4v.2"/>
<circle cx="44.3" cy="68.2" r=".15"/>
</g>
<!-- layer: 2 -->
<g fill="none" stroke="#000" stroke-width=".25">
<path d="M104.5 35.7v1.8M104.9 36.4l.7 1.1M105.6 35.7l-1.1 1.2M107.3 35.9a.65 .65 0 0 0-.6-.3 .65 .65 0 0 0-.5 .5l.1 .3 .9 .3 .1 .5a.76 .76 0 0 1-1.1 0M109.7 35.7v1.8h1M111.3 36l.4-.3v1.8M113.7 35.7h-.8l-.1 .7a.63 .63 0 0 1 .9 0 .63 .63 0 0 1-.1 1 .63 .63 0 0 1-.9-.3M115.4 35.7h-.8l-.1 .7a.62 .62 0 0 1 .9 0 .62 .62 0 0 1-.1 1 .62 .62 0 0 1-.9-.3M116.3 36l.4-.3v1.8M109.1 46.2h-1.3l.9-1.2v1.8M109.2 43h-1.3l.9-1.1v1.7M109.7 45.1a.58 .58 0 0 1 .9 .3 .89 .89 0 0 1-.6 1.4 1.12 1.12 0 0 1-.3-1.7z"/>
<path d="M109.9 41.9a.58 .58 0 0 1 .8 .3 .87 .87 0 0 1-.6 1.4 1.11 1.11 0 0 1-.2-1.7zM111.3 45.9l.4-.3 .4 .1 .1 1.1M111.3 45.6v1.2M111.4 42.8l.4-.3h.4l.1 1.1M111.4 42.5v1.1M112.2 45.9l.4-.3 .4 .1 .1 1.1M112.3 42.8l.4-.3h.4l.1 1.1M113.8 45.9l.4-.3 .4 .1 .1 1.1M113.8 45.6v1.2M113.9 42.8l.4-.3h.4l.1 1.1M113.9 42.5v1.1M114.7 45.9l.4-.3 .4 .1 .1 1.1"/>
<path d="M114.8 42.8l.4-.3h.5v1.1"/>
</g>
<text font-size="8.4" x="17.8" y="25.8">CC-256</text>
<text font-size="2.6" x="51.2" y="178.1">TFC202VN</text>
<g font-size="2.5">
<text x="104.1" y="53.1">※정확한 시공을 위해서 반드시 제품 사이즈를 실측하고 시공하여 주시기 바랍니다.</text>
<text x="104.3" y="59.2">예시) 길이 740mm는 715~765mm까지의 치수 허용차를 가집니다.</text>
</g>
<g font-size="2.4">
<text x="104.3" y="40.5">실 제품 치수는 아래와 같은 도기 허용공차 내에서 변할 수 있습니다.</text>
<text x="117.5" y="37.5">위생도기 기준에 따라</text>
<text x="104.4" y="46.8">②</text>
<text x="104.5" y="43.6">①</text>
<text x="116" y="46.8">이상 : ±5%</text>
<text x="116.1" y="43.6">미만 : ±2mm</text>
<text x="136.4" y="43.6">(KS)</text>
<text x="136.7" y="46.8">(KS)</text>
<text x="104.4" y="49.9">③ 최대 허용공차 : ±25mm</text>
<text x="136.5" y="49.9">(KS)</text>
</g>
<g font-size="2.3">
<text x="49.3" y="183.5">VN 100 SDR33</text>
<text x="49.1" y="186.4">(구 VG2 100 염비관)</text>
</g>
<g font-size="2.1">
<text x="45.7" y="47.8">740</text>
<text x="55.7" y="50.7">470</text>
<text x="77.5" y="69.7">390</text>
<text x="13.4" y="77">200</text>
<text x="8.5" y="92.6">R 1/2</text>
<text x="8.9" y="95.7">(15A)</text>
<text x="43.5" y="105.3">720</text>
<text x="39.6" y="117.8">TFT 256LT</text>
<text x="25.7" y="121.7">205</text>
<text x="120" y="120.1">360</text>
<text x="58.6" y="131.6">TSC 416D</text>
<text x="10.5" y="148.9">640</text>
<text x="83.6" y="146.5">710</text>
<text x="91.6" y="150.1">DL P4010</text>
<text x="76.6" y="159">370</text>
<text x="13.5" y="167.1">150</text>
<text x="119.9" y="177.4">150</text>
<text x="28.2" y="183.6">305</text>
<text x="28.9" y="180.1">285</text>
<text x="44.9" y="190.7">760</text>
</g>
</svg>
